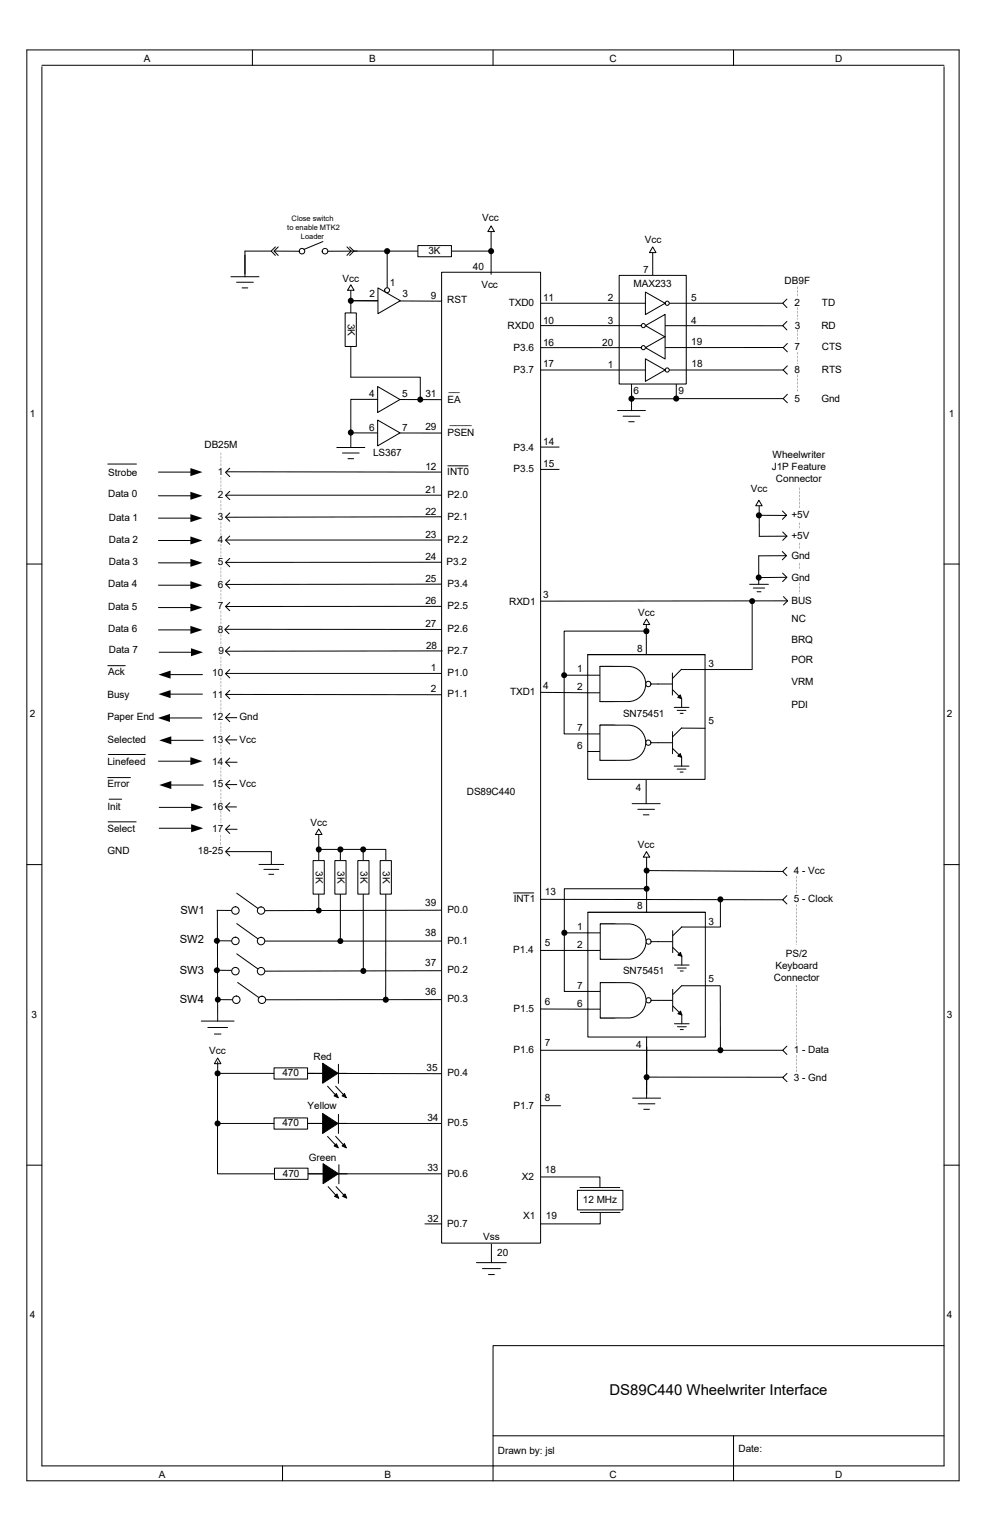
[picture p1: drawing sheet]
<svg xmlns="http://www.w3.org/2000/svg" width="279mm" height="432mm" viewBox="0 0 279 432" stroke-linecap="round" stroke-linejoin="round" font-family="sans-serif">
<path d="M125.4 77.3h28.1v275.8h-28.1zM99.4 85.4h7.9M125.4 85.3v.3l-25.8-.2M113.6 113.5h11.8M95.6 127.1h8M97.2 128.7h4.8M98.8 130.3h1.6M99.6 123h25.8M99.6 122.1v5" fill="none" stroke="#000" stroke-width=".28"/>
<path d="M107.2 109.8l6.4 3.7-6.4 3.7z" fill="#fff"/>
<path d="M107.2 109.8l6.4 3.7-6.4 3.7z" fill="none" stroke="#000" stroke-width=".28"/>
<path d="M107.2 119.3l6.4 3.7-6.4 3.7z" fill="#fff"/>
<g fill="none" stroke="#000" stroke-width=".28">
<path d="M185.3 71.3v6.9M99.6 82v3.3M107.2 119.3l6.4 3.7-6.4 3.7zM107.2 113.5h-7.6v9.4M175.3 116.6h8M176.9 118.2h4.8M178.5 119.8h1.6M179.3 107.9v8.7M87.3 304.9h11.1M91.6 302l4.4 2.9-4.4 2.8zM93 308.6l2.2 2.3M95.3 308.6l2.2 2.3"/>
<path d="M95.5 310.6l.6 1.3-1.2-.6zM96.1 302.3v5.5M97.8 310.6l.5 1.2-1.1-.5z"/>
</g>
<g fill="#000">
<path d="M91.6 302l4.4 2.9-4.4 2.8zM95.5 310.6l.6 1.3-1.2-.6zM97.8 310.6l.5 1.2-1.1-.5z"/>
<circle cx="99.6" cy="122.9" r=".86"/>
</g>
<path d="M77.8 303.4h9.5v3.1h-9.5z" fill="#fff"/>
<path d="M99.6 107.1h19.7v6.4M77.8 303.4h9.5v3.1h-9.5zM87.3 304.9l38 .1" fill="none" stroke="#000" stroke-width=".28"/>
<circle cx="119.3" cy="113.5" r=".85" fill="#000"/>
<path d="M99.6 80.9l.9 1.6h-1.8z" fill="#fff"/>
<path d="M99.6 80.9l.9 1.6h-1.8z" fill="none" stroke="#000" stroke-width=".28"/>
<path d="M185.3 70.1l1 1.7h-1.9z" fill="#fff"/>
<path d="M139.4 65.2v12.7M185.3 70.1l1 1.7h-1.9zM153.6 334.3h16.7v3.1M164.7 337.4h11.3M135.3 358.7h8.5M139.5 353.4v5.3M137 360.4h5.1M138.7 362.1h1.7" fill="none" stroke="#000" stroke-width=".28"/>
<path d="M139.4 64.2l1 1.6h-1.9z" fill="#fff"/>
<path d="M139.4 64.2l1 1.6h-1.9zM192 106.5v6.8h-12.7" fill="none" stroke="#000" stroke-width=".28"/>
<circle cx="179.3" cy="113.3" r=".86" fill="#000"/>
<path d="M175.8 78.2h19.1v30.9h-19.1z" fill="#fff"/>
<g fill="none" stroke="#000" stroke-width=".28">
<path d="M69.6 71.3h7.4M78.2 70.1l-1.2 1.2 1.2 1.3M79 70.1l-1.2 1.2 1.2 1.3M98.5 70.1l1.2 1.2-1.2 1.3M99.3 70.1l1.2 1.2-1.2 1.3M100.5 71.3h9.4M175.8 78.2h19.1v30.9h-19.1zM153.5 86.1h68.7M223.4 85l-1.2 1.1 1.2 1.3M223.4 91.3l-1.2 1.2 1.2 1.2M223.6 97.6l-1.2 1.2 1.2 1.1M192 113.2h30.4"/>
<path d="M223.6 103.9l-1.2 1.2 1.2 1.2M223.6 112l-1.2 1.2 1.2 1.2"/>
</g>
<g fill="#000">
<circle cx="109.9" cy="71.4" r=".87"/>
<circle cx="192" cy="113.2" r=".86"/>
</g>
<path d="M183.3 83l5.5 3.1-5.5 3.3z" fill="#fff"/>
<path d="M183.3 83l5.5 3.1-5.5 3.3zM153.5 105.1h68.9" fill="none" stroke="#000" stroke-width=".28"/>
<path d="M183.3 101.9l5.5 3.2-5.5 3.2z" fill="#fff"/>
<path d="M153.5 92.5h68.8M222.4 98.7l-68.9 .1M183.3 101.9l5.5 3.2-5.5 3.2z" fill="none" stroke="#000" stroke-width=".28"/>
<path d="M183.3 92.5l5.5-3.2v6.4z" fill="#fff"/>
<path d="M183.3 92.5l5.5-3.2v6.4z" fill="none" stroke="#000" stroke-width=".28"/>
<path d="M183.3 98.8l5.5-3.2v6.4z" fill="#fff"/>
<path d="M183.3 98.8l5.5-3.2v6.4zM223.6 170.7l-70 .1" fill="none" stroke="#000" stroke-width=".28"/>
<circle cx="182.7" cy="98.8" r=".59" fill="#fff"/>
<circle cx="182.7" cy="98.8" r=".59" fill="none" stroke="#000" stroke-width=".28"/>
<circle cx="182.7" cy="92.5" r=".59" fill="#fff"/>
<circle cx="182.7" cy="92.5" r=".59" fill="none" stroke="#000" stroke-width=".28"/>
<circle cx="189.4" cy="86.2" r=".59" fill="#fff"/>
<circle cx="189.4" cy="86.2" r=".59" fill="none" stroke="#000" stroke-width=".28"/>
<circle cx="189.4" cy="105.1" r=".59" fill="#fff"/>
<circle cx="189.4" cy="105.1" r=".59" fill="none" stroke="#000" stroke-width=".28"/>
<path d="M107.3 81.8l6.4 3.6-6.4 3.7z" fill="#fff"/>
<g fill="none" stroke="#000" stroke-width=".28">
<path d="M107.3 81.8l6.4 3.6-6.4 3.7zM215.4 157.9v8.1M212.9 166h5.3M213.9 167h3.2M215 168.1h1.1M222.5 169.5l1.1 1.2-1.1 1.2M87.3 319.2h11.1M91.6 316.3l4.4 2.9-4.4 2.8zM96.1 316.6v5.4M93 322.8l2.2 2.4M95.3 322.8l2.2 2.4M95.5 324.9l.6 1.2-1.2-.6z"/>
<path d="M97.8 324.9l.5 1.2-1.1-.6z"/>
</g>
<path d="M91.6 316.3l4.4 2.9-4.4 2.8zM95.5 324.9l.6 1.2-1.2-.6zM97.8 324.9l.5 1.2-1.1-.6z" fill="#000"/>
<path d="M77.8 317.6h9.5v3.2h-9.5z" fill="#fff"/>
<path d="M153.6 196.7l13.3 .1M61.6 258.6l5.2 .1M67.2 253.7l6.9 5 51.2-.1M61.8 304.9v14.3h16M77.8 317.6h9.5v3.2h-9.5zM87.3 319.2h37.9" fill="none" stroke="#000" stroke-width=".28"/>
<circle cx="61.8" cy="304.9" r=".86" fill="#000"/>
<circle cx="74.1" cy="258.7" r="1.05" fill="#fff"/>
<circle cx="74.1" cy="258.7" r="1.05" fill="none" stroke="#000" stroke-width=".28"/>
<circle cx="66.8" cy="258.7" r="1.06" fill="#fff"/>
<g fill="none" stroke="#000" stroke-width=".28">
<path d="M61.7 258.6l.1 31.5M61.6 267.3h5.2M67.2 262.4l6.9 4.9h51.2M57.1 290.1h9.4M59 291.9h5.6M60.9 293.8h1.8"/>
<circle cx="66.8" cy="258.7" r="1.06"/>
</g>
<circle cx="61.6" cy="267.3" r=".86" fill="#000"/>
<circle cx="74.1" cy="267.3" r="1.06" fill="#fff"/>
<circle cx="74.1" cy="267.3" r="1.06" fill="none" stroke="#000" stroke-width=".28"/>
<circle cx="66.8" cy="267.3" r="1.06" fill="#fff"/>
<g fill="none" stroke="#000" stroke-width=".28">
<path d="M61.6 275.6l5.2 .1M67.2 271l6.9 4.9M125.3 275.8l-50.1 .1"/>
<circle cx="66.8" cy="267.3" r="1.06"/>
</g>
<circle cx="61.6" cy="275.6" r=".86" fill="#000"/>
<circle cx="74.1" cy="275.9" r="1.06" fill="#fff"/>
<circle cx="74.1" cy="275.9" r="1.06" fill="none" stroke="#000" stroke-width=".28"/>
<circle cx="66.8" cy="275.9" r="1.05" fill="#fff"/>
<g fill="none" stroke="#000" stroke-width=".28">
<path d="M67.5 279.1l6.9 4.9h50.9M61.8 284h5.3"/>
<circle cx="66.8" cy="275.9" r="1.05"/>
</g>
<circle cx="61.8" cy="284" r=".85" fill="#000"/>
<circle cx="74.4" cy="284" r="1.05" fill="#fff"/>
<circle cx="74.4" cy="284" r="1.05" fill="none" stroke="#000" stroke-width=".28"/>
<circle cx="67.1" cy="284" r="1.06" fill="#fff"/>
<g fill="none" stroke="#000" stroke-width=".28">
<path d="M139.4 71.3h-29.5v10.4"/>
<circle cx="67.1" cy="284" r="1.06"/>
</g>
<circle cx="139.5" cy="71.4" r=".86" fill="#000"/>
<path d="M118.7 69.8h9.5v3.1h-9.5z" fill="#fff"/>
<path d="M118.7 69.8h9.5v3.1h-9.5z" fill="none" stroke="#000" stroke-width=".28"/>
<circle cx="109.9" cy="82.4" r=".7" fill="#fff"/>
<g fill="none" stroke="#000" stroke-width=".28">
<path d="M61.8 304.9h16"/>
<circle cx="109.9" cy="82.4" r=".7"/>
</g>
<path d="M61.8 300.6l.9 1.6h-1.8z" fill="#fff"/>
<path d="M99.6 85.4v21.7M61.8 300.6l.9 1.6h-1.8z" fill="none" stroke="#000" stroke-width=".28"/>
<circle cx="99.6" cy="85.5" r=".86" fill="#000"/>
<path d="M98 88.9h3.2v9.5h-3.2z" fill="#fff"/>
<g fill="none" stroke="#000" stroke-width=".28">
<path d="M65.6 78.6h7.9M69.6 71.3v7.3M67.2 80.2h4.7M68.7 81.8h1.7M98 88.9h3.2v9.5h-3.2zM30.6 131.8h8.1M45 134.1h9.3M64.2 134l61.2 .1M65.2 133l-1.1 1.2 1.1 1.2M65.2 139.6l-1.1 1.2 1.1 1.1M127.2 132.3h5.7M45 140.8h9.3"/>
<path d="M45 147.2h9.3M45 153.5h9.3M45 159.9h9.3M64.1 153.4h61.3M64.1 140.7h61.3M65.2 145.7l-1.1 1.2 1.1 1.2M65.2 152.3l-1.1 1.2 1.1 1.1M65.2 158.6l-1.1 1.2 1.1 1.2M125.4 159.7l-61.3 .1M125.4 146.8l-61.3 .1M45 166.2h9.3M45 172.6h9.3"/>
<path d="M45 178.9h9.3M63.9 178.8h61.5M65 177.7l-1.2 1.2 1.2 1.1M65.2 164.8l-1.1 1.1 1.1 1.2M65.2 171.1l-1.1 1.2 1.1 1.2M125.4 172.3h-61.3M125.4 165.9l-61.3 .1M30.6 189.1h5M45.2 185.3h9.3M48.1 191.6h9.4M48.1 197.2h9.4M64.1 197.3l61.3 .1"/>
<path d="M64.1 191.3h61.3M65.2 190.2l-1.1 1.2 1.1 1.2M65.2 196.1l-1.1 1.2 1.1 1.2M65.2 183.8l-1.2 1.2 1.2 1.1M125.6 184.9l-61.5 .1M45 216.2h9.3M48 204h9.3M48.3 210.3h9.4M64.1 203.9h3.1M64.1 216.5h3.2M64.3 210.2h2.9M65.2 202.6l-1.1 1.2 1.1 1.2"/>
<path d="M65.2 209l-1.1 1.2 1.1 1.2M65.2 215.3l-1.1 1.2 1.1 1.2M30.6 220.9h6.4M30.7 233.5h8M45.2 235.3h9.4M45.2 229.4h9.4M48.3 223h9.4M64.1 229.2h3M64.1 235.6h3.2M64.3 222.9h2.9M65.2 221.7l-1.1 1.2 1.1 1.2M65.2 228l-1.1 1.2 1.1 1.2"/>
<path d="M65.2 234.4l-1.1 1.2 1.1 1.2M64.3 241.9h12.7v3.7M65.2 240.7l-1.1 1.2 1.1 1.2M73.5 245.6h7.1M74.9 247h4.3M76.3 248.4h1.4M87.5 333.5h11.1M91.7 330.6l4.4 2.8-4.4 2.9zM93.2 337.1l2.1 2.4M95 339.9l.7-.7 .5 1.2zM95.4 337.1l2.2 2.3M96.2 330.9v5.4"/>
<path d="M97.3 339.9l.7-.7 .5 1.2zM164.8 344.4h11.3M170.4 344.5v3.2h-16.9"/>
</g>
<g fill="#000">
<path d="M54.1 133l3.4 1.1-3.4 1.2zM54.1 139.7l3.4 1.1-3.4 1.2zM54.1 146l3.4 1.2-3.4 1.1zM54.1 152.4l3.4 1.1-3.4 1.2zM54.1 158.7l3.4 1.2-3.4 1.1zM54.1 165.1l3.4 1.1-3.4 1.2zM54.1 171.4l3.4 1.2-3.4 1.1zM54.1 177.8l3.4 1.1-3.4 1.2zM45 191.6l3.4-1.1v2.3zM45 197.2l3.4-1.2v2.3zM54.2 184.1l3.5 1.2-3.5 1.1zM44.8 204l3.5-1.2v2.3z"/>
<path d="M45.2 210.3l3.4-1.1v2.3zM54.1 215.1l3.4 1.1-3.4 1.2zM45.2 223l3.4-1.1v2.3zM54.3 234.1l3.4 1.2-3.4 1.1zM54.3 228.2l3.4 1.2-3.4 1.1zM91.7 330.6l4.4 2.8-4.4 2.9zM95 339.9l.7-.7 .5 1.2zM97.3 339.9l.7-.7 .5 1.2z"/>
</g>
<path d="M77.9 331.9h9.6v3.1h-9.6z" fill="#fff"/>
<path d="M215.5 146.4h7.9M215.6 143.3v9.1l7.8-.1M222.1 156.7l1.2 1.2-1.2 1.1M222.2 145.2l1.2 1.1-1.2 1.2M222.2 151.1l1.2 1.2-1.2 1.2M223.3 157.9h-7.9M222.2 162.8l1.2 1.2-1.2 1.2M223.4 164l-8 .1M61.8 319.2v14.3h16M77.9 331.9h9.6v3.1h-9.6zM87.5 333.5h37.8" fill="none" stroke="#000" stroke-width=".28"/>
<g fill="#000">
<circle cx="215.5" cy="146.4" r=".85"/>
<circle cx="215.4" cy="164.1" r=".86"/>
<circle cx="61.8" cy="319.1" r=".86"/>
</g>
<path d="M215.5 142.1l.9 1.6h-1.8z" fill="#fff"/>
<g fill="none" stroke="#000" stroke-width=".28">
<path d="M7.6 14.2h264.7v406.5h-264.7zM11.9 18.5h256.2M11.9 19v397.4h256.2v-397.4M71.7 14.3v4.2M140 14.3v4.2M208.3 14.3v4.2M215.5 142.1l.9 1.6h-1.8zM7.6 160.2h4.3M268.1 160.2h4.2M7.6 245.6h4.3M166.9 259.2h33.4v35.4h-33.4zM268.1 245.6h4.2"/>
<path d="M166.9 265h10M166.9 270h10M176.9 267.5h10M7.6 331h4.3M268.1 331h4.2M268.1 382.3h-128.1v38.4M80.2 416.4v4.3M140 407.9h128.1M208.3 407.9v12.8"/>
</g>
<path d="M170.4 262.5a16.1 16.1 0 0 1 9.5 1.8l2.4 1.8 1.1 1.4a13.2 13.2 0 0 1-9.1 5h-3.9a7.9 7.9 0 0 0 0-10z" fill-rule="evenodd" fill="#fff"/>
<path d="M170.4 262.5a16.1 16.1 0 0 1 9.5 1.8l2.4 1.8 1.1 1.4a13.2 13.2 0 0 1-9.1 5h-3.9a7.9 7.9 0 0 0 0-10z" fill="none" stroke="#000" stroke-width=".28"/>
<circle cx="184.1" cy="267.5" r=".74" fill="#fff"/>
<circle cx="184.1" cy="267.5" r=".74" fill="none" stroke="#000" stroke-width=".28"/>
<path d="M170.4 262.5h8a5 5 0 0 1 5 5 5 5 0 0 1-5 5h-8z" fill-rule="evenodd" fill="#fff"/>
<path d="M166.9 259.2h33.4M183.6 242.8v16.4M170.4 262.5h8a5 5 0 0 1 5 5 5 5 0 0 1-5 5h-8zM166.9 281.6h10M166.9 286.7h10M176.9 284.2h10" fill="none" stroke="#000" stroke-width=".28"/>
<path d="M170.4 279.1a16.1 16.1 0 0 1 9.5 1.9l2.4 1.8 1.1 1.4a13.2 13.2 0 0 1-9.1 5h-3.9a7.9 7.9 0 0 0 0-10.1z" fill-rule="evenodd" fill="#fff"/>
<path d="M170.4 279.1a16.1 16.1 0 0 1 9.5 1.9l2.4 1.8 1.1 1.4a13.2 13.2 0 0 1-9.1 5h-3.9a7.9 7.9 0 0 0 0-10.1z" fill="none" stroke="#000" stroke-width=".28"/>
<circle cx="184.1" cy="284.2" r=".74" fill="#fff"/>
<circle cx="184.1" cy="284.2" r=".74" fill="none" stroke="#000" stroke-width=".28"/>
<path d="M170.4 279.1h8a5 5 0 0 1 5 5.1 5 5 0 0 1-5 5h-8z" fill-rule="evenodd" fill="#fff"/>
<g fill="none" stroke="#000" stroke-width=".28">
<path d="M166.9 186h33.3v35.4h-33.3zM166.9 191.8h10M166.9 196.8h10M176.9 194.3h10M153.5 255.5l68.8 .1M183.6 252.5h-23.4v29.1h6.7M183.6 247.3l38.6 .3M204.6 255.5v7.9h-11.1M223.4 246.4l-1.2 1.2 1.2 1.2M223.4 254.4l-1.2 1.2 1.2 1.2M153.5 270h13.4M160.2 265h6.7"/>
<path d="M170.4 279.1h8a5 5 0 0 1 5 5.1 5 5 0 0 1-5 5h-8zM186.9 267.5h4M191 264.4v6.2M191.1 269.2l2.5 2.5M191.5 274.2h4.2M192.4 275h2.5M193.2 275.8h.8M193.2 270.6l.4 1.1-1.1-.4zM193.6 263.3l-2.5 2.5M193.6 280l-2.5 2.5M193.6 271.6v2.6M153.5 286.6l13.4 .1"/>
<path d="M153.5 298.4h68.7M183.6 294.6v16.3M183.6 297.4v14.6M186.9 284.2h4.1M191 281.1v6.2M191.1 285.8l2.5 2.5M191.5 290.8h4.2M192.4 291.7h2.5M193.2 292.5h.8M193.3 287.2l.3 1.1-1.1-.3zM193.5 280h11l.1 18.3M193.6 288.2v2.6"/>
<path d="M223.4 297.2l-1.2 1.2 1.2 1.2M179.6 312h8M181.2 313.6h4.8M182.8 315.1h1.6M183.6 306h38.8M223.5 304.9l-1.3 1.2 1.3 1.2"/>
</g>
<g fill="#000">
<path d="M193.2 270.6l.4 1.1-1.1-.4zM193.3 287.2l.3 1.1-1.1-.3z"/>
<circle cx="183.6" cy="252.5" r=".85"/>
<circle cx="183.6" cy="247.3" r=".85"/>
<circle cx="204.5" cy="255.5" r=".86"/>
<circle cx="160.2" cy="265" r=".87"/>
<circle cx="204.6" cy="298.3" r=".85"/>
<circle cx="183.6" cy="306" r=".86"/>
</g>
<path d="M170.3 189.3a16.1 16.1 0 0 1 9.5 1.8l2.4 1.8 1.1 1.4a13 13 0 0 1-9.1 5h-3.9a7.8 7.8 0 0 0 0-10z" fill-rule="evenodd" fill="#fff"/>
<path d="M170.3 189.3a16.1 16.1 0 0 1 9.5 1.8l2.4 1.8 1.1 1.4a13 13 0 0 1-9.1 5h-3.9a7.8 7.8 0 0 0 0-10z" fill="none" stroke="#000" stroke-width=".28"/>
<circle cx="184.1" cy="194.3" r=".76" fill="#fff"/>
<circle cx="184.1" cy="194.3" r=".76" fill="none" stroke="#000" stroke-width=".28"/>
<path d="M170.3 189.3h8.1a5 5 0 0 1 4.9 5 5 5 0 0 1-4.9 5h-8.1z" fill-rule="evenodd" fill="#fff"/>
<path d="M183.5 176.9v8.9M166.9 186h33.3M170.3 189.3h8.1a5 5 0 0 1 4.9 5 5 5 0 0 1-4.9 5h-8.1zM166.9 208.5h10M166.9 213.5h10M176.9 211h10" fill="none" stroke="#000" stroke-width=".28"/>
<path d="M170.3 206a16.1 16.1 0 0 1 9.5 1.8l2.4 1.8 1.1 1.4a13 13 0 0 1-9.1 5h-3.9a7.8 7.8 0 0 0 0-10z" fill-rule="evenodd" fill="#fff"/>
<path d="M170.3 206a16.1 16.1 0 0 1 9.5 1.8l2.4 1.8 1.1 1.4a13 13 0 0 1-9.1 5h-3.9a7.8 7.8 0 0 0 0-10z" fill="none" stroke="#000" stroke-width=".28"/>
<circle cx="184.1" cy="211" r=".75" fill="#fff"/>
<circle cx="184.1" cy="211" r=".75" fill="none" stroke="#000" stroke-width=".28"/>
<path d="M170.3 206h8.1a5 5 0 0 1 4.9 5 5 5 0 0 1-4.9 5h-8.1z" fill-rule="evenodd" fill="#fff"/>
<g fill="none" stroke="#000" stroke-width=".28">
<path d="M183.5 179.3h-23.3v29.2h6.7M213.6 170.8v19.4h-20.1M160.2 191.8h6.7M186.9 194.3h4M190.9 191.2v6.2M191 196l2.5 2.5M192.4 198.1l.8-.7 .3 1.1zM193.5 190.1l-2.5 2.6M193.5 198.4v2.6M170.3 206h8.1a5 5 0 0 1 4.9 5 5 5 0 0 1-4.9 5h-8.1zM186.9 211h4M191 207.9v6.2"/>
<path d="M191 212.6l2.5 2.5M191.4 201h4.2M191.4 217.6h4.2M192.3 201.8h2.5M192.3 218.5h2.5M193.1 202.6h.9M193.1 219.3h.9M193.2 214.1l.3 1-1.1-.3zM193.5 206.8l6.7 .1M193.5 206.8l-2.5 2.5M193.5 215.1v2.5M179.5 228.3h8"/>
<path d="M181.1 229.9h4.7M182.7 231.5h1.6M183.5 221.6v6.7M145.8 253.7h5.8"/>
</g>
<g fill="#000">
<path d="M192.4 198.1l.8-.7 .3 1.1zM193.2 214.1l.3 1-1.1-.3z"/>
<circle cx="183.5" cy="179.3" r=".87"/>
<circle cx="213.6" cy="170.8" r=".85"/>
<circle cx="160.2" cy="191.8" r=".85"/>
</g>
<path d="M164 338.2h12.9v5.5h-12.9z" fill="#fff"/>
<path d="M90.5 236.6v22.1M103.1 241.3l.1 34.5M164 338.2h12.9v5.5h-12.9z" fill="none" stroke="#000" stroke-width=".28"/>
<g fill="#000">
<circle cx="90.5" cy="258.7" r=".85"/>
<circle cx="103.1" cy="241.3" r=".86"/>
<circle cx="103.2" cy="275.8" r=".86"/>
</g>
<path d="M88.9 244.5h3.2v9.5h-3.2z" fill="#fff"/>
<path d="M88.9 244.5h3.2v9.5h-3.2z" fill="none" stroke="#000" stroke-width=".28"/>
<path d="M101.6 244.5h3.2v9.5h-3.2z" fill="#fff"/>
<path d="M96.6 241.3v26M101.6 244.5h3.2v9.5h-3.2z" fill="none" stroke="#000" stroke-width=".28"/>
<g fill="#000">
<circle cx="96.7" cy="241.3" r=".87"/>
<circle cx="96.6" cy="267.3" r=".85"/>
</g>
<path d="M95.1 244.5h3.2v9.5h-3.2z" fill="#fff"/>
<path d="M90.5 241.3h19.1l-.1 42.7M95.1 244.5h3.2v9.5h-3.2z" fill="none" stroke="#000" stroke-width=".28"/>
<g fill="#000">
<circle cx="90.5" cy="241.3" r=".86"/>
<circle cx="109.5" cy="284" r=".87"/>
</g>
<path d="M107.9 244.5h3.2v9.5h-3.2z" fill="#fff"/>
<path d="M107.9 244.5h3.2v9.5h-3.2z" fill="none" stroke="#000" stroke-width=".28"/>
<path d="M183.6 175.9l.9 1.5h-1.8z" fill="#fff"/>
<path d="M183.6 175.9l.9 1.5h-1.8z" fill="none" stroke="#000" stroke-width=".28"/>
<path d="M183.6 241.9l.9 1.6h-1.8z" fill="#fff"/>
<path d="M183.6 241.9l.9 1.6h-1.8z" fill="none" stroke="#000" stroke-width=".28"/>
<path d="M90.5 235.5l.9 1.6h-1.8z" fill="#fff"/>
<path d="M153.6 127h5.1M153.6 133.3h5.1M30.8 214.3h10.5M31 227h3.5M90.5 235.5l.9 1.6h-1.8zM61.8 301.6v3.3M120.6 347.7h4.8" fill="none" stroke="#000" stroke-width=".28"/>
<g fill="#000">
<path d="M226.4 81.4l.1 .7zM226.4 82.4l.1 .7zM226.4 83.4l.1 .7z"/>
<path d="M226.4 87.3l.1 .7zM226.4 88.3l.1 .7zM226.4 89.4l.1 .6zM226.4 90.4v.4z"/>
<path d="M226.4 93.7l.1 .7zM226.4 94.7l.1 .7zM226.4 95.7l.1 .7zM226.4 96.7v.2z"/>
<path d="M226.4 100.1l.1 .7zM226.4 101.1l.1 .7zM226.4 102.1l.1 .7zM226.4 103.1v.4z"/>
<path d="M226.4 106.5l.1 .6zM226.4 107.5l.1 .7zM226.4 108.5l.1 .7zM226.4 109.5l.1 .7zM226.4 110.5l.1 .7z"/>
<path d="M62.7 128.6l.1 .7zM62.7 129.6l.1 .7zM62.7 130.6l.1 .7zM62.7 131.7l.1 .6z"/>
<path d="M62.7 135.6l.1 .6zM62.7 136.6l.1 .6zM62.7 137.6l.1 .7zM62.7 138.6v.5z"/>
<path d="M227 138.5l.1 .7zM227 139.5l.1 .7zM227 140.5l.1 .7zM227 141.6l.1 .6zM227 142.6l.1 .7zM227 143.6l.1 .7z"/>
<path d="M62.7 142.2l.1 .7zM62.7 143.2l.1 .7zM62.7 144.2l.1 .7z"/>
<path d="M62.7 148.3l.1 .7zM62.7 149.4l.1 .6zM62.7 150.4l.1 .6zM62.7 151.4v.7z"/>
<path d="M62.7 154.6l.1 .7zM62.7 155.6l.1 .7zM62.7 156.6l.1 .7zM62.7 157.6v.6z"/>
<path d="M227 148.5l.1 .6zM227 149.5v.6z"/>
<path d="M227 154.2l.1 .7zM227 155.2v.6z"/>
<path d="M227 160l.1 .7zM227 161v.6z"/>
<path d="M62.7 161.2l.1 .6zM62.7 162.2l.1 .7zM62.7 163.2l.1 .7zM62.7 164.2v.3z"/>
<path d="M62.7 167.5l.1 .7zM62.7 168.5l.1 .7zM62.7 169.5l.1 .7zM62.7 170.6v.1z"/>
<path d="M62.7 173.6l.1 .6zM62.7 174.6l.1 .7zM62.7 175.6l.1 .7zM62.7 176.6l.1 .7z"/>
<path d="M227 165.5l.1 .7zM227 166.5l.1 .7zM227 167.6l.1 .6zM227 168.6v.1z"/>
<path d="M62.7 180.2l.1 .7zM62.7 181.2l.1 .7zM62.7 182.2l.1 .7zM62.7 183.3v.1z"/>
<path d="M62.7 186.6l.1 .6zM62.7 187.6l.1 .7zM62.7 188.6l.1 .7zM62.7 189.6v.2z"/>
<path d="M62.7 192.5l.1 .7zM62.7 193.5l.1 .7zM62.7 194.5l.1 .7zM62.7 195.5v.4z"/>
<path d="M62.7 198.8l.1 .7zM62.7 199.9l.1 .6zM62.7 200.9l.1 .6zM62.7 201.9v.5z"/>
<path d="M62.7 205.2l.1 .7zM62.7 206.2l.1 .7zM62.7 207.2l.1 .7zM62.7 208.2v.4z"/>
<path d="M62.7 211.5l.1 .7zM62.7 212.6l.1 .6zM62.7 213.6l.1 .6zM62.7 214.6v.2z"/>
<path d="M62.7 217.9l.1 .7zM62.7 218.9l.1 .7zM62.7 219.9l.1 .7zM62.7 220.9v.6z"/>
<path d="M62.5 237.2l.1 .7zM62.5 238.3l.1 .6zM62.5 239.3l.1 .6z"/>
<path d="M62.7 224.2l.1 .7zM62.7 225.3l.1 .6zM62.7 226.3l.1 .6zM62.7 227.3v.6z"/>
<path d="M62.7 230.4l.1 .7zM62.7 231.4l.1 .7zM62.7 232.5l.1 .6zM62.7 233.5v.3z"/>
<path d="M226 248.9l.1 .7zM226 249.9l.1 .7zM226 250.9l.1 .7zM226 251.9l.1 .7zM226 252.9l.1 .7z"/>
<path d="M226 257l.1 .6zM226 258l.1 .7zM226 259l.1 .7zM226 260l.1 .7zM226 261l.1 .7zM226 262l.1 .7zM226 263.1l.1 .6zM226 264.1l.1 .7zM226 265.1l.1 .7zM226 266.1l.1 .7zM226 267.1l.1 .7zM226 268.1l.1 .3z"/>
<path d="M226 279.8l.1 .7zM226 280.8l.1 .7zM226 281.9l.1 .6zM226 282.9l.1 .6zM226 283.9l.1 .7zM226 284.9l.1 .7zM226 285.9l.1 .7zM226 286.9l.1 .7zM226 288l.1 .6zM226 289l.1 .6zM226 290l.1 .7zM226 291l.1 .7zM226 292l.1 .7zM226 293l.1 .7zM226 294l.1 .7zM226 295.1l.1 .6zM226 296.1l.1 .7z"/>
<path d="M226 299.8l.1 .7zM226 300.8l.1 .7zM226 301.8l.1 .7zM226 302.9l.1 .6zM226 303.9l.1 .6z"/>
</g>
<circle cx="92.3" cy="71.4" r=".79" fill="#fff"/>
<circle cx="92.3" cy="71.4" r=".79" fill="none" stroke="#000" stroke-width=".28"/>
<circle cx="85.7" cy="71.4" r=".79" fill="#fff"/>
<g fill="none" stroke="#000" stroke-width=".28">
<path d="M77.9 71.3l7.1 .1M91.7 68.6l-5.4 2.3M101.4 71.3l-8.3 .1M153.5 314.1h5.7"/>
<circle cx="85.7" cy="71.4" r=".79"/>
</g>
<text font-size="4.2" x="173.1" y="396.4">DS89C440 Wheelwriter Interface</text>
<g font-size="3.2">
<text x="51.2" y="259.6">SW1</text>
<text x="51.1" y="268">SW2</text>
<text x="51.1" y="276.6">SW3</text>
<text x="51.1" y="285">SW4</text>
</g>
<g font-size="2.8">
<text x="40.8" y="17.7">A</text>
<text x="104.9" y="17.7">B</text>
<text x="173.1" y="17.7">C</text>
<text x="237.2" y="17.7">D</text>
<text x="136.9" y="62.9">Vcc</text>
<text x="183.1" y="69">Vcc</text>
<text x="121.7" y="72.2">3K</text>
<text x="134.3" y="76.7">40</text>
<text x="182.7" y="77.6">7</text>
<text x="97.2" y="80.1">Vcc</text>
<text x="110.7" y="81.2">1</text>
<text x="136.7" y="81.7">Vcc</text>
<text x="179.9" y="81.6">MAX233</text>
<text x="222.8" y="80.8">DB9F</text>
<text x="104.9" y="84.3">2</text>
<text x="114.3" y="84.3">3</text>
<text x="122.3" y="85">9</text>
<text x="127" y="86.2">RST</text>
<text x="144.4" y="87">TXD0</text>
<text x="154.2" y="85.4">11</text>
<text x="172.6" y="85.6">2</text>
<text x="196.3" y="85.6">5</text>
<text x="225.6" y="87">2</text>
<text x="233.4" y="87">TD</text>
<text x="98.7" y="91.9" transform="rotate(90 98.7 91.9)">3K</text>
<text x="144.1" y="93.3">RXD0</text>
<text x="154.2" y="91.9">10</text>
<text x="172.6" y="91.9">3</text>
<text x="196.3" y="91.9">4</text>
<text x="225.7" y="93.3">3</text>
<text x="233.2" y="93.3">RD</text>
<text x="145.8" y="99.7">P3.6</text>
<text x="154.2" y="98.2">16</text>
<text x="171" y="98.2">20</text>
<text x="179.9" y="96.7">MAX202</text>
<text x="196.3" y="98">19</text>
<text x="225.6" y="99.4">7</text>
<text x="233.4" y="99.4">CTS</text>
<text x="145.8" y="105.8">P3.7</text>
<text x="154.2" y="104.4">17</text>
<text x="172.6" y="104.5">1</text>
<text x="196.4" y="104.4">18</text>
<text x="225.6" y="106">8</text>
<text x="233.4" y="106">RTS</text>
<text x="104.8" y="112.9">4</text>
<text x="114.2" y="112.9">5</text>
<text x="120.8" y="112.9">31</text>
<text x="127.4" y="111">__</text>
<text x="179.9" y="112">6</text>
<text x="192.6" y="112">9</text>
<text x="8.4" y="118.4">1</text>
<text x="127.1" y="114.4">EA</text>
<text x="225.6" y="114.1">5</text>
<text x="233.2" y="114.1">Gnd</text>
<text x="269.4" y="118.4">1</text>
<text x="104.8" y="122.3">6</text>
<text x="114.2" y="122.3">7</text>
<text x="120.8" y="122.2">29</text>
<text x="127" y="123.7">PSEN</text>
<text x="127.7" y="120.4">____</text>
<text x="58.1" y="127.3">DB25M</text>
<text x="105.9" y="129.6">LS367</text>
<text x="145.8" y="128">P3.4</text>
<text x="154.3" y="126.5">14</text>
<text x="219.4" y="130.1">Wheelwriter</text>
<text x="30.7" y="135.1">Strobe</text>
<text x="61.8" y="135">1</text>
<text x="120.8" y="133.5">12</text>
<text x="127" y="135">INT0</text>
<text x="145.8" y="134.2">P3.5</text>
<text x="154.3" y="132.7">15</text>
<text x="219.2" y="133.5">J1P Feature</text>
<text x="220.3" y="136.9">Connector</text>
<text x="30.7" y="141.3">Data 0</text>
<text x="61.8" y="141.6">2</text>
<text x="120.8" y="140">21</text>
<text x="127.1" y="141.5">P2.0</text>
<text x="213.1" y="139.8">Vcc</text>
<text x="30.9" y="148">Data 1</text>
<text x="61.8" y="147.7">3</text>
<text x="120.8" y="146.3">22</text>
<text x="127.1" y="147.6">P2.1</text>
<text x="224.7" y="147.3">+5V</text>
<text x="30.9" y="154.2">Data 2</text>
<text x="61.8" y="154.3">4</text>
<text x="120.8" y="152.8">23</text>
<text x="127.1" y="154.2">P2.2</text>
<text x="224.7" y="153">+5V</text>
<text x="30.9" y="160.4">Data 3</text>
<text x="61.8" y="160.6">5</text>
<text x="120.8" y="159.1">24</text>
<text x="126.8" y="160.6">P3.2</text>
<text x="224.7" y="158.8">Gnd</text>
<text x="30.7" y="166.9">Data 4</text>
<text x="61.8" y="166.9">6</text>
<text x="120.8" y="165.2">25</text>
<text x="127.1" y="166.8">P3.4</text>
<text x="224.7" y="164.9">Gnd</text>
<text x="30.7" y="173.3">Data 5</text>
<text x="61.8" y="173.1">7</text>
<text x="120.8" y="171.5">26</text>
<text x="127.1" y="173.1">P2.5</text>
<text x="144.6" y="171.7">RXD1</text>
<text x="154.2" y="169.8">3</text>
<text x="224.7" y="171.5">BUS</text>
<text x="30.7" y="179.5">Data 6</text>
<text x="61.8" y="179.7">8</text>
<text x="120.8" y="178.1">27</text>
<text x="127.1" y="179.7">P2.6</text>
<text x="181.2" y="174.9">Vcc</text>
<text x="224.7" y="176.8">NC</text>
<text x="30.9" y="185.6">Data 7</text>
<text x="62" y="185.8">9</text>
<text x="121" y="184.2">28</text>
<text x="127.1" y="185.9">P2.7</text>
<text x="180.9" y="185.2">8</text>
<text x="224.7" y="182.5">BRQ</text>
<text x="30.7" y="191.8">Ack</text>
<text x="122.3" y="190.8">1</text>
<text x="163.9" y="191">1</text>
<text x="201.2" y="189.6">3</text>
<text x="224.7" y="188.4">POR</text>
<text x="60.3" y="192.2">10</text>
<text x="122.3" y="196.6">2</text>
<text x="127.1" y="192">P1.0</text>
<text x="144.8" y="197.4">TXD1</text>
<text x="154.2" y="195.7">4</text>
<text x="163.9" y="196.1">2</text>
<text x="224.7" y="194.5">VRM</text>
<text x="8.4" y="203.8">2</text>
<text x="30.5" y="198.4">Busy</text>
<text x="60.3" y="198.2">11</text>
<text x="127.1" y="198">P1.1</text>
<text x="176.9" y="203.7">SN75451</text>
<text x="224.7" y="201.1">PDI</text>
<text x="268.9" y="203.8">2</text>
<text x="30.5" y="204.6">Paper End</text>
<text x="60.3" y="204.6">12</text>
<text x="68" y="204.6">Gnd</text>
<text x="163.9" y="207.7">7</text>
<text x="201.2" y="205.7">5</text>
<text x="30.5" y="211">Selected</text>
<text x="60.3" y="211">13</text>
<text x="68" y="211">Vcc</text>
<text x="163.9" y="212.9">6</text>
<text x="30.5" y="217.3">Linefeed</text>
<text x="60.3" y="217.3">14</text>
<text x="30.5" y="223.7">Error</text>
<text x="60.3" y="223.7">15</text>
<text x="68" y="223.7">Vcc</text>
<text x="132.5" y="225.8">DS89C440</text>
<text x="180.6" y="224.6">4</text>
<text x="30.5" y="230">Init</text>
<text x="60.3" y="230">16</text>
<text x="30.5" y="236.4">Select</text>
<text x="60.3" y="236.4">17</text>
<text x="88.1" y="234.6">Vcc</text>
<text x="30.5" y="242.7">GND</text>
<text x="56.2" y="242.7">18-25</text>
<text x="181.1" y="241">Vcc</text>
<text x="89.7" y="247.5" transform="rotate(90 89.7 247.5)">3K</text>
<text x="95.8" y="247.5" transform="rotate(90 95.8 247.5)">3K</text>
<text x="102.4" y="247.5" transform="rotate(90 102.4 247.5)">3K</text>
<text x="108.7" y="247.5" transform="rotate(90 108.7 247.5)">3K</text>
<text x="225.4" y="248.2">4 - Vcc</text>
<text x="120.7" y="257.4">39</text>
<text x="145.9" y="256.3">INT1</text>
<text x="154.7" y="254.2">13</text>
<text x="225.4" y="256.3">5 - Clock</text>
<text x="127.1" y="259.3">P0.0</text>
<text x="180.9" y="258.3">8</text>
<text x="201.2" y="262.8">3</text>
<text x="120.7" y="266">38</text>
<text x="127.1" y="268.2">P0.1</text>
<text x="154.7" y="268.7">5</text>
<text x="163.9" y="264.1">1</text>
<text x="163.9" y="269.3">2</text>
<text x="120.7" y="274.5">37</text>
<text x="145.7" y="270.8">P1.4</text>
<text x="220.2" y="275.2">Keyboard</text>
<text x="223.1" y="271.8">PS/2</text>
<text x="127.1" y="276.4">P0.2</text>
<text x="163.9" y="280.9">7</text>
<text x="176.9" y="276.7">SN75451</text>
<text x="201.2" y="278.8">5</text>
<text x="219.7" y="278.6">Connector</text>
<text x="120.7" y="282.8">36</text>
<text x="127.1" y="284.7">P0.3</text>
<text x="145.8" y="287.5">P1.5</text>
<text x="154.7" y="285.4">6</text>
<text x="163.9" y="286">6</text>
<text x="9" y="289.1">3</text>
<text x="268.9" y="289.1">3</text>
<text x="59.4" y="299.6">Vcc</text>
<text x="145.8" y="299.2">P1.6</text>
<text x="154.7" y="297.1">7</text>
<text x="180.6" y="297.7">4</text>
<text x="225.4" y="299.2">1 - Data</text>
<text x="80.2" y="305.8">470</text>
<text x="89" y="301.1">Red</text>
<text x="121.1" y="304.2">35</text>
<text x="127.1" y="305.8">P0.4</text>
<text x="225.4" y="307.1">3 - Gnd</text>
<text x="87.3" y="315.1">Yellow</text>
<text x="145.8" y="314.9">P1.7</text>
<text x="154.7" y="312.8">8</text>
<text x="80.2" y="320">470</text>
<text x="121.4" y="318.5">34</text>
<text x="127.1" y="319.9">P0.5</text>
<text x="87.7" y="329.7">Green</text>
<text x="80.3" y="334.3">470</text>
<text x="121.4" y="332.7">33</text>
<text x="127" y="334.3">P0.6</text>
<text x="148.2" y="335.3">X2</text>
<text x="154.7" y="333.3">18</text>
<text x="165.5" y="341.8">12 MHz</text>
<text x="121.4" y="347">32</text>
<text x="148.6" y="346.3">X1</text>
<text x="155" y="346.4">19</text>
<text x="127" y="348.6">P0.7</text>
<text x="137.2" y="352.4">Vss</text>
<text x="141.2" y="356.8">20</text>
<text x="8.4" y="374.5">4</text>
<text x="268.9" y="374.5">4</text>
<text x="141.4" y="413">Drawn by: jsl</text>
<text x="209.7" y="412.5">Date:</text>
<text x="45.1" y="419.9">A</text>
<text x="109.1" y="419.9">B</text>
<text x="173.1" y="419.9">C</text>
<text x="237.2" y="419.9">D</text>
</g>
<g font-size="2.1">
<text x="81.6" y="65.3">to enable MTK2</text>
<text x="82.8" y="62.7">Close switch</text>
<text x="85.4" y="67.8">Loader</text>
</g>
</svg>
